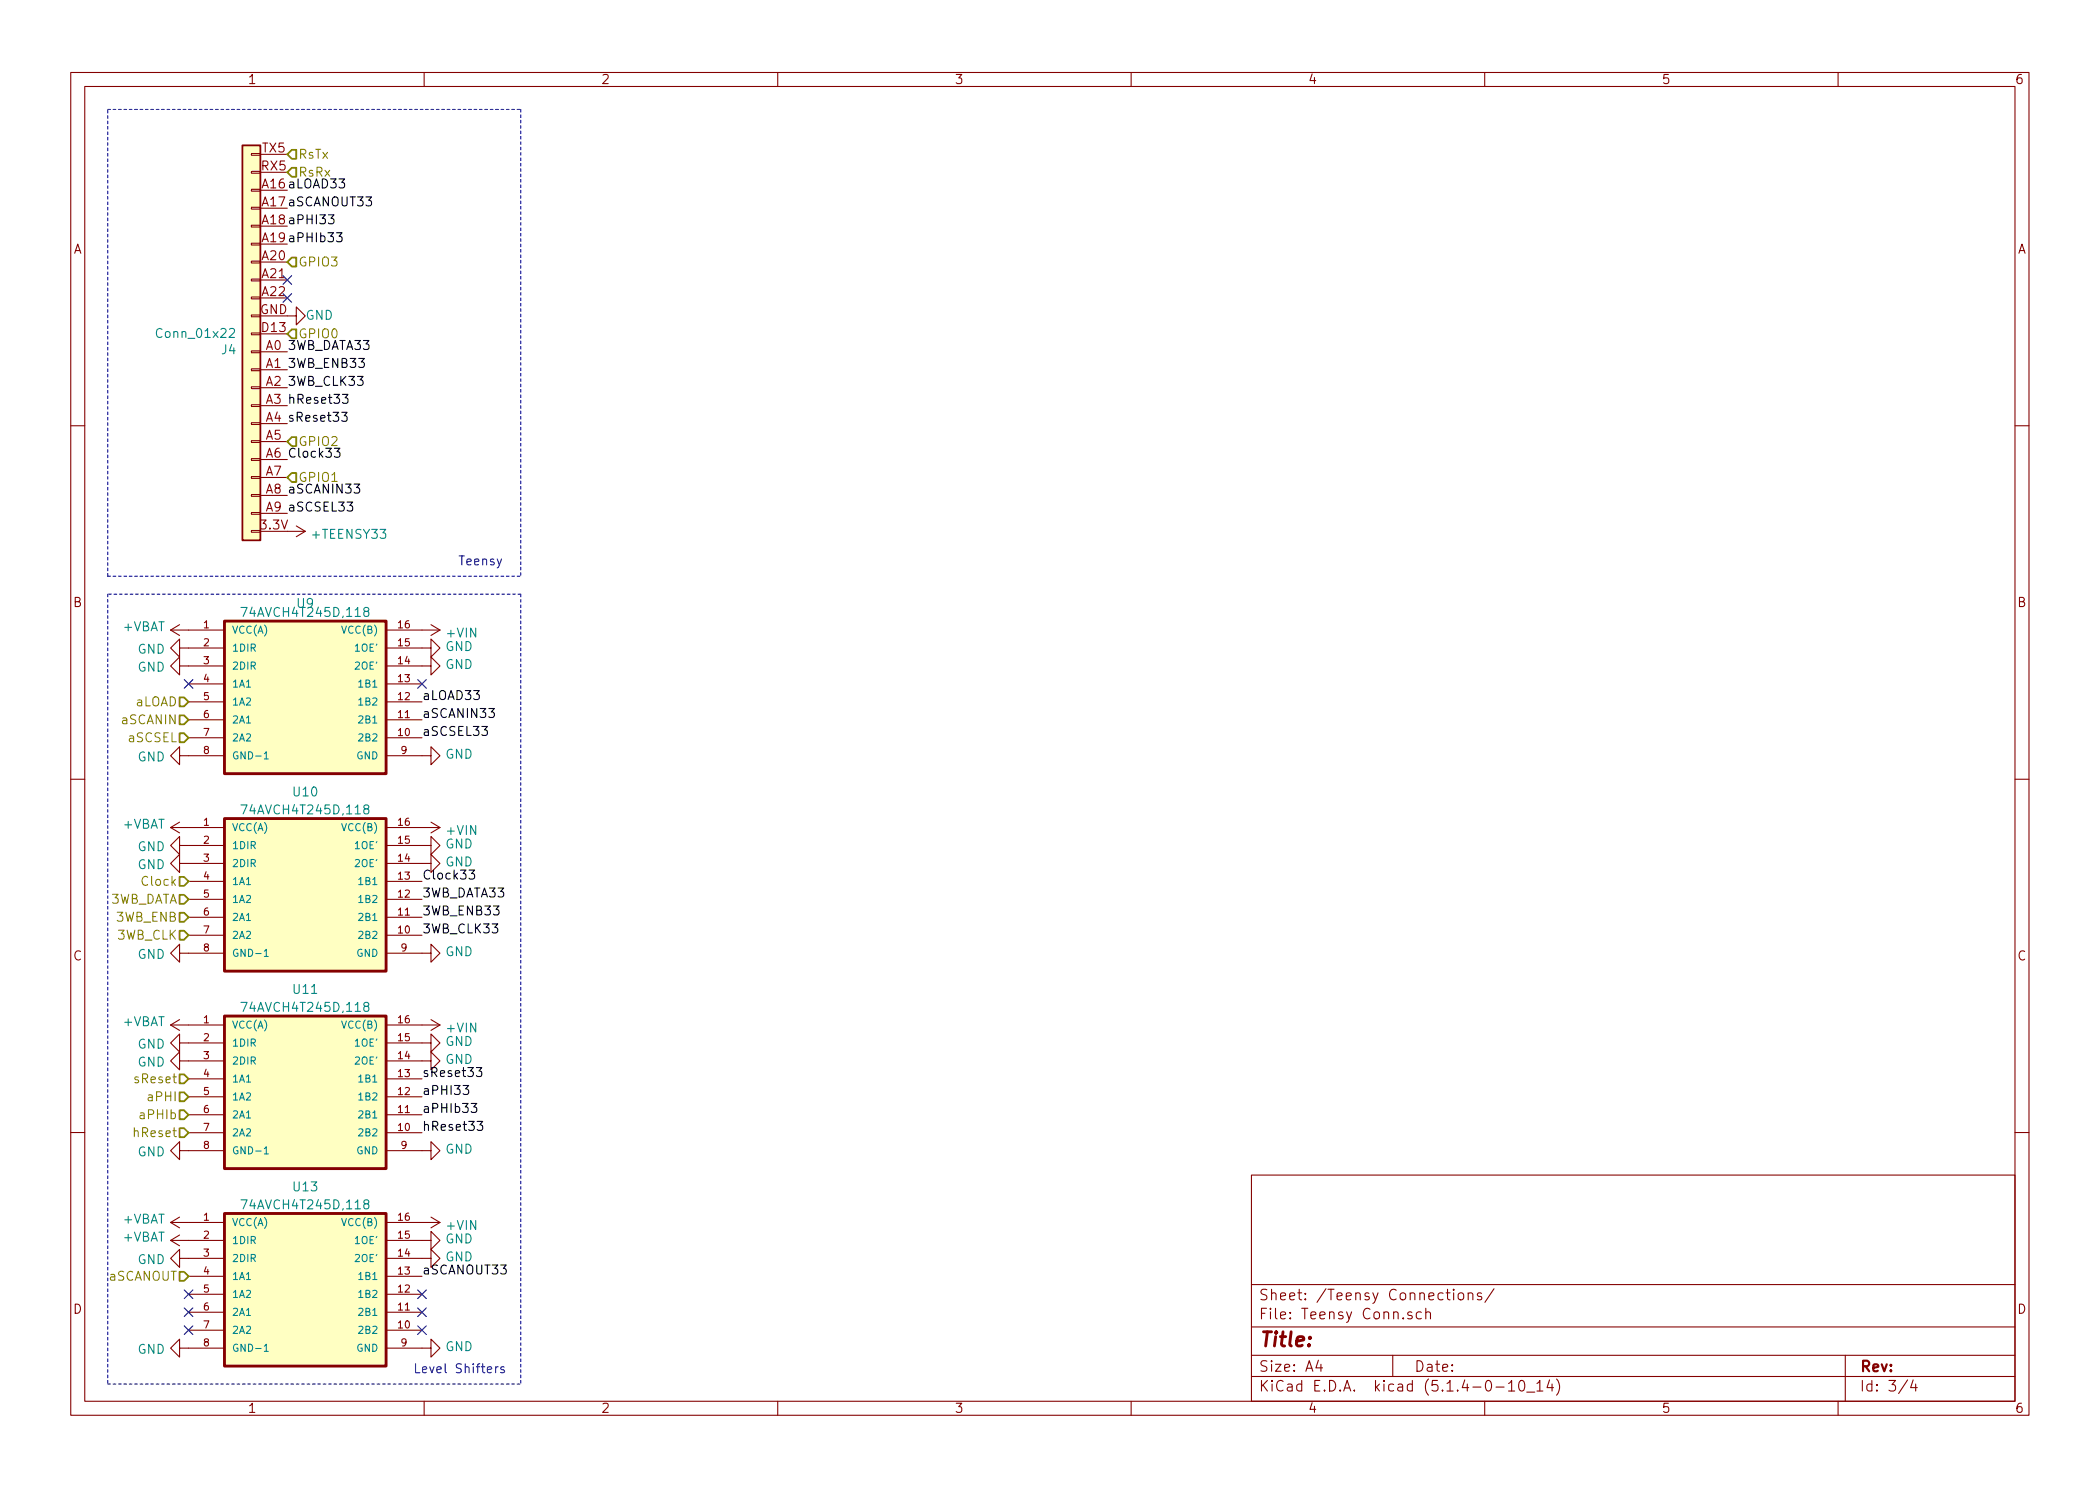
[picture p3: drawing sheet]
<svg xmlns="http://www.w3.org/2000/svg" width="297mm" height="210mm" viewBox="0 0 297 210" stroke-linecap="round" stroke-linejoin="round" font-family="sans-serif">
<g fill="none" stroke="#840000" stroke-width=".15">
<path d="M10 10.3h277v189.9h-277zM12 12.2h273v186.1h-273zM60 10.3v1.9M110 10.3v1.9M160 10.3v1.9M210 10.3v1.9M260 10.3v1.9M35.6 21.7h1.2v.3h-1.2zM35.6 24.3h1.2v.2h-1.2zM35.6 26.8h1.2v.2h-1.2zM35.6 29.3h1.2v.3h-1.2zM35.6 31.9h1.2v.2h-1.2z"/>
<path d="M35.6 34.4h1.2v.3h-1.2zM35.6 37h1.2v.2h-1.2zM35.6 39.5h1.2v.2h-1.2zM36.8 26.9h3.8M36.8 29.5h3.8M36.8 32h3.8M36.8 34.5h3.8M36.8 37.1h3.8M36.8 39.6h3.8M36.8 24.4h3.8M36.8 21.8h3.8M35.6 42h1.2v.3h-1.2z"/>
<path d="M35.6 44.6h1.2v.2h-1.2zM35.6 47.1h1.2v.3h-1.2zM35.6 49.7h1.2v.2h-1.2zM35.6 52.2h1.2v.2h-1.2zM35.6 54.7h1.2v.3h-1.2zM35.6 57.3h1.2v.2h-1.2zM35.6 59.8h1.2v.3h-1.2zM36.8 44.7h5.1v-1.3l1.3 1.3-1.3 1.3v-1.3M36.8 49.8h3.8M36.8 52.3h3.8M36.8 54.9h3.8M36.8 42.2h3.8"/>
<path d="M36.8 57.4h3.8M36.8 59.9h3.8M36.8 47.2h3.8M10 60.2h2M35.6 62.4h1.2v.2h-1.2zM35.6 64.9h1.2v.2h-1.2zM35.6 67.4h1.2v.3h-1.2zM35.6 70h1.2v.2h-1.2zM35.6 72.5h1.2v.3h-1.2zM35.6 75.1h1.2v.2h-1.2zM36.8 75.2h6.4M36.8 62.5h3.8"/>
<path d="M36.8 65h3.8M36.8 67.6h3.8M36.8 70.1h3.8M36.8 72.6h3.8M41.9 74.4l1.3 .8M43.2 75.2l-1.3 .7M285 60.2h2M24.1 89.1l1.3 .8M24.1 89.1h7.6M25.4 91.7v-1.3l-1.3 1.3 1.3 1.3v-1.3h6.3M25.4 94.2v-1.2l-1.3 1.2 1.3 1.3v-1.3h6.3M25.4 88.4l-1.3 .7"/>
<path d="M26.7 99.3h5M26.7 96.8h5M54.6 91.7h6.4v-1.3l1.2 1.3-1.2 1.3v-1.3M54.6 94.2h6.4v-1.2l1.2 1.2-1.2 1.3v-1.3M54.6 89.1h7.6M54.6 99.3h5.1M54.6 96.8h5.1M61 88.4l1.2 .7M62.2 89.1l-1.2 .8M10 110.3h2M24.1 117.1l1.3 .8M24.1 117.1h7.6"/>
<path d="M25.4 106.9v-1.2l-1.3 1.2 1.3 1.3v-1.3h6.3M25.4 119.6v-1.2l-1.3 1.2 1.3 1.3v-1.3h6.3M25.4 116.3l-1.3 .8M26.7 104.4h5M26.7 101.8h5M54.6 106.9h6.4v-1.2l1.2 1.2-1.2 1.3v-1.3M54.6 119.6h6.4v-1.2l1.2 1.2-1.2 1.3v-1.3M54.6 117.1h7.6M54.6 104.4h5.1M54.6 101.8h5.1M61 116.3l1.2 .8M62.2 117.1l-1.2 .8"/>
<path d="M285 110.3h2M25.4 134.9v-1.3l-1.3 1.3 1.3 1.2v-1.2h6.3M25.4 122.2v-1.3l-1.3 1.3 1.3 1.2v-1.2h6.3M26.7 132.3h5M26.7 129.8h5M26.7 127.2h5M26.7 124.7h5M54.6 134.9h6.4v-1.3l1.2 1.3-1.2 1.2v-1.2M54.6 122.2h6.4v-1.3l1.2 1.3-1.2 1.2v-1.2M54.6 132.3h5.1M54.6 129.8h5.1M54.6 127.2h5.1"/>
<path d="M54.6 124.7h5.1M24.1 145h7.6M24.1 145l1.3 .8M25.4 150.1v-1.3l-1.3 1.3 1.3 1.3v-1.3h6.3M25.4 147.6v-1.3l-1.3 1.3 1.3 1.2v-1.2h6.3M25.4 144.3l-1.3 .7M26.7 157.7h5M26.7 155.2h5M26.7 152.6h5M54.6 150.1h6.4v-1.3l1.2 1.3-1.2 1.3v-1.3M54.6 147.6h6.4v-1.3l1.2 1.3-1.2 1.2v-1.2M54.6 145h7.6"/>
<path d="M54.6 157.7h5.1M54.6 155.2h5.1M54.6 152.6h5.1M61 144.3l1.2 .7M62.2 145l-1.2 .8M10 160.2h2M24.1 175.5l1.3 .8M24.1 175.5h7.6M24.1 173h7.6M24.1 173l1.3 .7M25.4 178v-1.2l-1.3 1.2 1.3 1.3v-1.3h6.3M25.4 162.8v-1.3l-1.3 1.3 1.3 1.3v-1.3h6.3"/>
<path d="M25.4 174.7l-1.3 .8M25.4 172.2l-1.3 .8M26.7 160.3h5M54.6 178h6.4v-1.2l1.2 1.2-1.2 1.3v-1.3M54.6 175.5h6.4v-1.3l1.2 1.3-1.2 1.3v-1.3M54.6 162.8h6.4v-1.3l1.2 1.3-1.2 1.3v-1.3M54.6 160.3h5.1M54.6 173h7.6M61 172.2l1.2 .8M62.2 173l-1.2 .7M177 166.3h108v32h-108zM285 160.2h2"/>
<path d="M25.4 190.7v-1.2l-1.3 1.2 1.3 1.3v-1.3h6.3M26.7 188.2h5M26.7 185.7h5M26.7 183.1h5M26.7 180.6h5M54.6 190.7h6.4v-1.2l1.2 1.2-1.2 1.3v-1.3M54.6 188.2h5.1M54.6 185.7h5.1M54.6 183.1h5.1M54.6 180.6h5.1M60 198.3v1.9M110 198.3v1.9"/>
<path d="M160 198.3v1.9M177 194.8h108M177 191.8h108M177 187.8h108M177 181.8h108M186.5 192.5l-.4 1h1M186.8 193v1M197 191.8v3M199.7 185.7a.37 .37 0 0 0-.6 .1v.1a.54 .54 0 0 0 .6 .3l.1 .1-.1 .2-.2 .1-.4-.1M201 185.7l-.4-.1-.3 .3 .1 .6 .2 .1 .4-.1M201.7 185.7a.41 .41 0 0 1 .6 .1v.8M201.7 185.1v1.5"/>
<path d="M205.6 182.4l-.1 .1 .1 .1 .1-.1-.1-.1v.2M205.6 182.9v1M206.3 183.1a.41 .41 0 0 1 .7 .1v.4a.41 .41 0 0 1-.4 .3 .41 .41 0 0 1-.4-.3zM207.7 183.1a.41 .41 0 0 1 .6 0v.8M207.7 182.9v1M209.5 183l-.3-.1-.2 .3a.5 .5 0 0 0 .5 .3v.3l-.1 .1-.4-.1M210 198.3v1.9M211.3 182.3l-1.3 2M211.6 196.3h1.2M213.4 195.8l.4-.5v1.5M213.4 196.8h.8M215 195.4a.34 .34 0 0 1 .6 .2 .77 .77 0 0 1-.4 1.2 .97 .97 0 0 1-.2-1.4z"/>
<path d="M216 197h1.1M217.4 195.8l.4-.5v1.5M217.4 196.8h.8M219.2 195.2l-.4 1.1h.9M219.5 195.8v1M220.2 195.1a1.71 1.71 0 0 1 0 2.3M260 198.3v1.9M261 191.8v6.5M269.8 195.2l-1.2 2M270.6 195.2l-.3 1.1h.9M271 195.8v1"/>
</g>
<g fill="#ffffc2" stroke="#ffffc2" stroke-width=".14">
<path d="M34.3 20.6h2.5v55.8h-2.5z"/>
<path d="M31.7 171.7h22.9v21.6h-22.9z"/>
<path d="M31.7 143.8h22.9v21.5h-22.9z"/>
<path d="M31.7 115.8h22.9v21.6h-22.9z"/>
<path d="M31.7 87.9h22.9v21.6h-22.9z"/>
</g>
<path d="M34.3 20.6h2.5v55.8h-2.5z" fill="none" stroke="#840000" stroke-width=".25"/>
<g fill="none" stroke="#008484" stroke-width=".15">
<path d="M32.5 46.6l.1-.1h.3l.2 .1 .1 .2-.1 .2-.7 .7h.8M34.1 85.9h.9l-.6 1.3M51.7 86.5l-.2-.1v-.3l.2-.2 .4 .1 .1 .2-.1 .2-.5 .2-.1 .1v.3l.2 .2h.4l.1-.2-.1-.4-.2-.1M34.1 113.9h.9l-.6 1.3M37.4 106.6l.3-.2v1M37.4 107.4h.5M51.7 114.4l-.2-.1v-.3l.2-.1 .4 .1 .1 .1-.1 .2-.5 .2-.1 .2v.2l.2 .3 .4-.1 .1-.2-.1-.4-.2-.1M37.4 134.6l.3-.3v1M37.4 135.3h.5M34.1 141.8h.9l-.6 1.3M51.7 142.4l-.2-.1v-.3l.2-.2 .4 .1 .1 .2-.1 .2-.5 .1-.1 .2v.3l.2 .2 .4-.1 .1-.1-.1-.4-.2-.1M34.1 169.8h.9l-.6 1.2"/>
<path d="M37.4 162.5l.3-.3v1.1M37.4 163.3h.5M51.7 170.3l-.2-.1v-.3l.2-.1h.4l.1 .2-.1 .2-.5 .2-.1 .2v.2l.2 .2h.4l.1-.2-.1-.4-.2-.1M37.4 190.5l.3-.3v1M37.4 191.2h.5"/>
</g>
<path d="M31.7 87.9h22.9v21.6h-22.9zM31.7 115.8h22.9v21.6h-22.9zM31.7 143.8h22.9v21.5h-22.9zM31.7 171.7h22.9v21.6h-22.9z" fill="none" stroke="#840000" stroke-width=".41"/>
<path d="M15.2 15.5h58.5M73.7 15.5v66M15.2 84.1v111.7M15.2 81.5v-66M15.2 81.5h58.5M73.7 84.1v111.7M73.7 84.1h-58.5M15.2 195.8h58.5" fill="none" stroke="#0000c2" stroke-width=".15" stroke-dasharray=".4 .4"/>
<g fill="none" stroke="#848400" stroke-width=".25">
<path d="M40.6 21.8l.7-.6h.6v1.3h-.6zM41.3 36.4h.6v1.3h-.6l-.7-.6zM41.3 23.7h.6v1.3h-.6l-.7-.6zM41.3 46.6h.6v1.3h-.6l-.7-.7zM41.3 66.9h.6v1.3h-.6l-.7-.6zM41.3 61.8h.6v1.3h-.6l-.7-.6zM25.4 98.7h.6l.7 .6-.7 .6h-.6zM25.4 101.2h.6l.7 .6-.7 .7h-.6zM25.4 103.8h.6l.7 .6-.7 .6h-.6zM25.4 124.1h.6l.7 .6-.7 .6h-.6zM25.4 131.7h.6l.7 .6-.7 .7h-.6zM25.4 129.2h.6l.7 .6-.7 .6h-.6z"/>
<path d="M25.4 126.6h.6l.7 .6-.7 .7h-.6zM25.4 152h.6l.7 .6-.7 .7h-.6zM25.4 159.6h.6l.7 .7-.7 .6h-.6zM25.4 157.1h.6l.7 .6-.7 .7h-.6zM25.4 154.6h.6l.7 .6-.7 .6h-.6zM25.4 180h.6l.7 .6-.7 .6h-.6z"/>
</g>
<path d="M46.5 30.4h.7l-.4 .5 .4 .1v.4l-.2 .3h-.4l-.1-.2M47.6 32.9h.8l-.4 .5 .3 .1v.6l-.2 .1h-.3l-.2-.1M48.3 58.3h.8l-.4 .5 .3 .1 .1 .5-.1 .2h-.5l-.2-.1M48.4 55.8h.8l-.4 .5 .4 .1v.5l-.2 .2h-.4l-.2-.2M47.3 63.4h.8l-.4 .5 .3 .1v.6l-.2 .1h-.3l-.2-.1M50.1 68.5h.8l-.5 .5 .4 .1 .1 .4-.3 .3h-.3l-.2-.2M69.1 100.2h.8l-.4 .5 .3 .2 .1 .4-.2 .2h-.4l-.2-.1M66.3 123.1h.8l-.4 .5 .4 .1v.6l-.2 .1h-.4l-.2-.1M65.5 153.6h.8l-.4 .5 .3 .1 .1 .4-.3 .3h-.3l-.2-.2M66.6 156.1h.8l-.4 .5 .4 .1v.6l-.2 .1h-.4l-.2-.1M67.4 151h.7l-.4 .5 .4 .2v.5l-.2 .1h-.3l-.2-.1M67.5 158.7h.8l-.4 .5 .3 .1v.5l-.2 .1h-.3l-.2-.1" fill="none" stroke="#000" stroke-width=".15"/>
<path d="M70.1 193.4v.8M70.5 193.4h-.3l-.1 .2M71.3 193.4h-.3l-.2 .2 .1 .1 .4 .2 .1 .1-.1 .2h-.5" fill="none" stroke="#0000c2" stroke-width=".15"/>
<g fill="none" stroke="#000084" stroke-width=".15">
<path d="M40 39l1.2 1.2M41.2 39l-1.2 1.2M40 41.5l1.2 1.3M41.2 41.5l-1.2 1.3M26.1 96.2l1.2 1.2M27.3 96.2l-1.2 1.2M59.1 96.2l1.2 1.2M60.3 96.2l-1.2 1.2M26.1 187.6l1.2 1.2M26.1 185.1l1.2 1.2M26.1 182.5l1.2 1.2M27.3 187.6l-1.2 1.2"/>
<path d="M27.3 185.1l-1.2 1.2M27.3 182.5l-1.2 1.2M59.1 185.1l1.2 1.2M59.1 187.6l1.2 1.2M59.1 182.5l1.2 1.2M60.3 185.1l-1.2 1.2M60.3 187.6l-1.2 1.2M60.3 182.5l-1.2 1.2"/>
</g>
<text font-size="2.8" fill="#840000" x="178" y="190.5">Title:</text>
<g font-size="2.1" fill="#840000">
<text x="178" y="184">Sheet: /Teensy Connections/</text>
<text x="178" y="186.7">File: Teensy Conn.sch</text>
<text x="178" y="196.9">KiCad E.D.A. kicad (5.1.4-0-10_14)</text>
<text x="178" y="194.1">Size: A4</text>
<text x="200" y="194.1">Date:</text>
<text x="263" y="194.1">Rev:</text>
<text x="263" y="196.9">Id: 3/4</text>
</g>
<g font-size="1.8" fill="#840000">
<text x="35" y="11.9">1</text>
<text x="85" y="11.9">2</text>
<text x="135" y="11.9">3</text>
<text x="185" y="11.9">4</text>
<text x="235" y="11.9">5</text>
<text x="285" y="11.9">6</text>
<text x="37.1" y="21.6">TX5</text>
<text x="37" y="24.1">RX5</text>
<text x="10.4" y="35.9">A</text>
<text x="285.4" y="35.9">A</text>
<text x="37.1" y="36.8">A20</text>
<text x="37.1" y="39.4">A21</text>
<text x="37.1" y="41.9">A22</text>
<text x="36.8" y="44.4">GND</text>
<text x="37.1" y="47">D13</text>
<text x="37.6" y="49.5">A0</text>
<text x="37.6" y="52.1">A1</text>
<text x="37.6" y="54.6">A2</text>
<text x="37.6" y="62.2">A5</text>
<text x="37.6" y="67.3">A7</text>
<text x="36.9" y="74.9">3.3V</text>
<text x="10.4" y="85.9">B</text>
<text x="285.4" y="85.9">B</text>
<text x="10.4" y="135.9">C</text>
<text x="285.4" y="135.9">C</text>
<text x="10.4" y="185.9">D</text>
<text x="285.4" y="185.9">D</text>
<text x="35" y="199.9">1</text>
<text x="85" y="199.9">2</text>
<text x="135" y="199.9">3</text>
<text x="185" y="199.9">4</text>
<text x="235" y="199.9">5</text>
<text x="285" y="199.9">6</text>
</g>
<g font-size="1.8" fill="#848400">
<text x="42.2" y="22.5">RsTx</text>
<text x="42.2" y="25">RsRx</text>
<text x="42.2" y="37.7">GPIO3</text>
<text x="42.2" y="47.9">GPIO0</text>
<text x="42.2" y="63.1">GPIO2</text>
<text x="42.2" y="68.2">GPIO1</text>
<text x="19.2" y="99.9">aLOAD</text>
<text x="17.4" y="102.5">aSCANIN</text>
<text x="18.3" y="105">aSCSEL</text>
<text x="20.3" y="125.3">Clock</text>
<text x="15.3" y="127.9">3WB_DATA</text>
<text x="16.5" y="130.4">3WB_ENB</text>
<text x="16.6" y="133">3WB_CLK</text>
<text x="19.4" y="153.3">sReset</text>
<text x="21.2" y="155.8">aPHI</text>
<text x="19.3" y="160.9">hReset</text>
<text x="20.1" y="158.4">aPHIb</text>
<text x="15.4" y="181.2">aSCANOUT</text>
</g>
<g font-size="1.8">
<text x="37.1" y="26.7">A16 aLOAD33</text>
<text x="37.1" y="29.2">A17 aSCANOUT33</text>
<text x="37.1" y="31.7">A18 aPHI33</text>
<text x="37.1" y="34.3">A19 aPHIb33</text>
<text x="40.6" y="49.5">3WB_DATA33</text>
<text x="40.6" y="52.1">3WB_ENB33</text>
<text x="37.6" y="57.1">A3 hReset33</text>
<text x="37.6" y="59.7">A4 sReset33</text>
<text x="40.6" y="54.6">3WB_CLK33</text>
<text x="37.6" y="64.8">A6 Clock33</text>
<text x="37.6" y="69.8">A8 aSCANIN33</text>
<text x="37.6" y="72.4">A9 aSCSEL33</text>
<text x="59.7" y="99.1">aLOAD33</text>
<text x="59.7" y="101.6">aSCANIN33</text>
<text x="59.7" y="104.1">aSCSEL33</text>
<text x="59.7" y="124.5">Clock33</text>
<text x="59.7" y="127">3WB_DATA33</text>
<text x="59.7" y="129.5">3WB_ENB33</text>
<text x="59.7" y="132.1">3WB_CLK33</text>
<text x="59.7" y="152.4">sReset33</text>
<text x="59.7" y="154.9">aPHI33</text>
<text x="59.7" y="157.5">aPHIb33</text>
<text x="59.7" y="160">hReset33</text>
<text x="59.7" y="180.3">aSCANOUT33</text>
</g>
<g font-size="1.8" fill="#008484">
<text x="22.5" y="47.8">Conn_01x22</text>
<text x="43.2" y="45.3">GND</text>
<text x="31.4" y="50.1">J4</text>
<text x="44.3" y="76.2">+TEENSY33</text>
<text x="17.4" y="89.3">+VBAT</text>
<text x="34.8" y="87.3">74AVCH4T245D,118</text>
<text x="42.1" y="86">U9</text>
<text x="19.5" y="92.5">GND</text>
<text x="19.5" y="95">GND</text>
<text x="63" y="92.1">GND</text>
<text x="63" y="94.7">GND</text>
<text x="63.3" y="90.2">+VIN</text>
<text x="19.5" y="107.7">GND</text>
<text x="63" y="107.4">GND</text>
<text x="41.6" y="112.7">U10</text>
<text x="17.4" y="117.3">+VBAT</text>
<text x="34.8" y="115.2">74AVCH4T245D,118</text>
<text x="63.3" y="118.2">+VIN</text>
<text x="19.5" y="120.4">GND</text>
<text x="19.5" y="123">GND</text>
<text x="63" y="120.1">GND</text>
<text x="63" y="122.6">GND</text>
<text x="19.5" y="135.7">GND</text>
<text x="63" y="135.3">GND</text>
<text x="34.8" y="143.2">74AVCH4T245D,118</text>
<text x="41.6" y="140.6">U11</text>
<text x="17.4" y="145.2">+VBAT</text>
<text x="19.5" y="148.4">GND</text>
<text x="63" y="148">GND</text>
<text x="63.3" y="146.1">+VIN</text>
<text x="19.5" y="150.9">GND</text>
<text x="63" y="150.5">GND</text>
<text x="19.5" y="163.6">GND</text>
<text x="63" y="163.2">GND</text>
<text x="17.4" y="173.1">+VBAT</text>
<text x="34.8" y="171.1">74AVCH4T245D,118</text>
<text x="41.6" y="168.6">U13</text>
<text x="17.4" y="175.7">+VBAT</text>
<text x="19.5" y="178.9">GND</text>
<text x="63" y="178.5">GND</text>
<text x="63" y="175.9">GND</text>
<text x="63.3" y="174">+VIN</text>
<text x="19.5" y="191.6">GND</text>
<text x="63" y="191.2">GND</text>
</g>
<g font-size="1.8" fill="#0000c2">
<text x="64.8" y="80">Teensy</text>
<text x="58.4" y="194.3">Level Shifters</text>
</g>
<g font-size="1.4" fill="#840000">
<text x="28.8" y="88.9">1</text>
<text x="56.4" y="88.9">16</text>
<text x="28.8" y="91.4">2</text>
<text x="28.8" y="94">3</text>
<text x="56.4" y="94">14</text>
<text x="56.4" y="91.4">15</text>
<text x="28.8" y="96.5">4</text>
<text x="28.8" y="99.1">5</text>
<text x="28.8" y="101.6">6</text>
<text x="56.4" y="101.6">11</text>
<text x="56.4" y="99.1">12</text>
<text x="56.4" y="96.5">13</text>
<text x="28.8" y="104.1">7</text>
<text x="28.8" y="106.7">8</text>
<text x="56.4" y="104.1">10</text>
<text x="56.8" y="106.7">9</text>
<text x="28.8" y="116.8">1</text>
<text x="28.8" y="119.4">2</text>
<text x="56.4" y="119.4">15</text>
<text x="56.4" y="116.8">16</text>
<text x="28.8" y="121.9">3</text>
<text x="28.8" y="124.5">4</text>
<text x="56.4" y="124.5">13</text>
<text x="56.4" y="121.9">14</text>
<text x="28.8" y="127">5</text>
<text x="28.8" y="129.5">6</text>
<text x="56.4" y="129.5">11</text>
<text x="56.4" y="127">12</text>
<text x="28.8" y="132.1">7</text>
<text x="28.8" y="134.6">8</text>
<text x="56.4" y="132.1">10</text>
<text x="56.8" y="134.6">9</text>
<text x="28.8" y="144.8">1</text>
<text x="28.8" y="147.3">2</text>
<text x="28.8" y="149.9">3</text>
<text x="56.4" y="149.9">14</text>
<text x="56.4" y="147.3">15</text>
<text x="56.4" y="144.8">16</text>
<text x="28.8" y="152.4">4</text>
<text x="28.8" y="154.9">5</text>
<text x="56.4" y="154.9">12</text>
<text x="56.4" y="152.4">13</text>
<text x="28.8" y="157.5">6</text>
<text x="28.8" y="160">7</text>
<text x="56.4" y="160">10</text>
<text x="56.4" y="157.5">11</text>
<text x="28.8" y="162.6">8</text>
<text x="56.8" y="162.6">9</text>
<text x="28.8" y="172.7">1</text>
<text x="56.4" y="172.7">16</text>
<text x="28.8" y="175.3">2</text>
<text x="28.8" y="177.8">3</text>
<text x="56.4" y="177.8">14</text>
<text x="56.4" y="175.3">15</text>
<text x="28.8" y="180.3">4</text>
<text x="28.8" y="182.9">5</text>
<text x="28.8" y="185.4">6</text>
<text x="56.4" y="185.4">11</text>
<text x="56.4" y="182.9">12</text>
<text x="56.4" y="180.3">13</text>
<text x="28.8" y="188">7</text>
<text x="28.8" y="190.5">8</text>
<text x="56.4" y="188">10</text>
<text x="56.8" y="190.5">9</text>
</g>
<g font-size="1.4" fill="#008484">
<text x="32.8" y="89.7">VCC(A)</text>
<text x="48.6" y="89.7">VCC(B)</text>
<text x="32.8" y="92.2">1DIR</text>
<text x="32.8" y="94.7">2DIR</text>
<text x="50.4" y="94.7">2OE'</text>
<text x="50.4" y="92.2">1OE'</text>
<text x="32.8" y="97.3">1A1</text>
<text x="32.8" y="99.8">1A2</text>
<text x="51" y="99.8">1B2</text>
<text x="51" y="97.3">1B1</text>
<text x="32.8" y="102.4">2A1</text>
<text x="32.8" y="104.9">2A2</text>
<text x="32.8" y="107.4">GND-1</text>
<text x="50.4" y="107.4">GND</text>
<text x="51" y="104.9">2B2</text>
<text x="51" y="102.4">2B1</text>
<text x="32.8" y="117.6">VCC(A)</text>
<text x="48.6" y="117.6">VCC(B)</text>
<text x="32.8" y="120.1">1DIR</text>
<text x="32.8" y="122.7">2DIR</text>
<text x="32.8" y="125.2">1A1</text>
<text x="50.4" y="122.7">2OE'</text>
<text x="50.4" y="120.1">1OE'</text>
<text x="51" y="125.2">1B1</text>
<text x="32.8" y="127.8">1A2</text>
<text x="32.8" y="130.3">2A1</text>
<text x="51" y="130.3">2B1</text>
<text x="51" y="127.8">1B2</text>
<text x="32.8" y="132.8">2A2</text>
<text x="32.8" y="135.4">GND-1</text>
<text x="50.4" y="135.4">GND</text>
<text x="51" y="132.8">2B2</text>
<text x="32.8" y="145.5">VCC(A)</text>
<text x="32.8" y="148.1">1DIR</text>
<text x="48.6" y="145.5">VCC(B)</text>
<text x="50.4" y="148.1">1OE'</text>
<text x="32.8" y="150.6">2DIR</text>
<text x="32.8" y="153.2">1A1</text>
<text x="32.8" y="155.7">1A2</text>
<text x="50.4" y="150.6">2OE'</text>
<text x="51" y="155.7">1B2</text>
<text x="51" y="153.2">1B1</text>
<text x="32.8" y="158.2">2A1</text>
<text x="32.8" y="160.8">2A2</text>
<text x="51" y="160.8">2B2</text>
<text x="51" y="158.2">2B1</text>
<text x="32.8" y="163.3">GND-1</text>
<text x="50.4" y="163.3">GND</text>
<text x="32.8" y="173.5">VCC(A)</text>
<text x="48.6" y="173.5">VCC(B)</text>
<text x="32.8" y="176">1DIR</text>
<text x="32.8" y="178.6">2DIR</text>
<text x="50.4" y="178.6">2OE'</text>
<text x="50.4" y="176">1OE'</text>
<text x="32.8" y="181.1">1A1</text>
<text x="32.8" y="183.6">1A2</text>
<text x="51" y="183.6">1B2</text>
<text x="51" y="181.1">1B1</text>
<text x="32.8" y="186.2">2A1</text>
<text x="32.8" y="188.7">2A2</text>
<text x="32.8" y="191.3">GND-1</text>
<text x="50.4" y="191.3">GND</text>
<text x="51" y="188.7">2B2</text>
<text x="51" y="186.2">2B1</text>
</g>
</svg>
